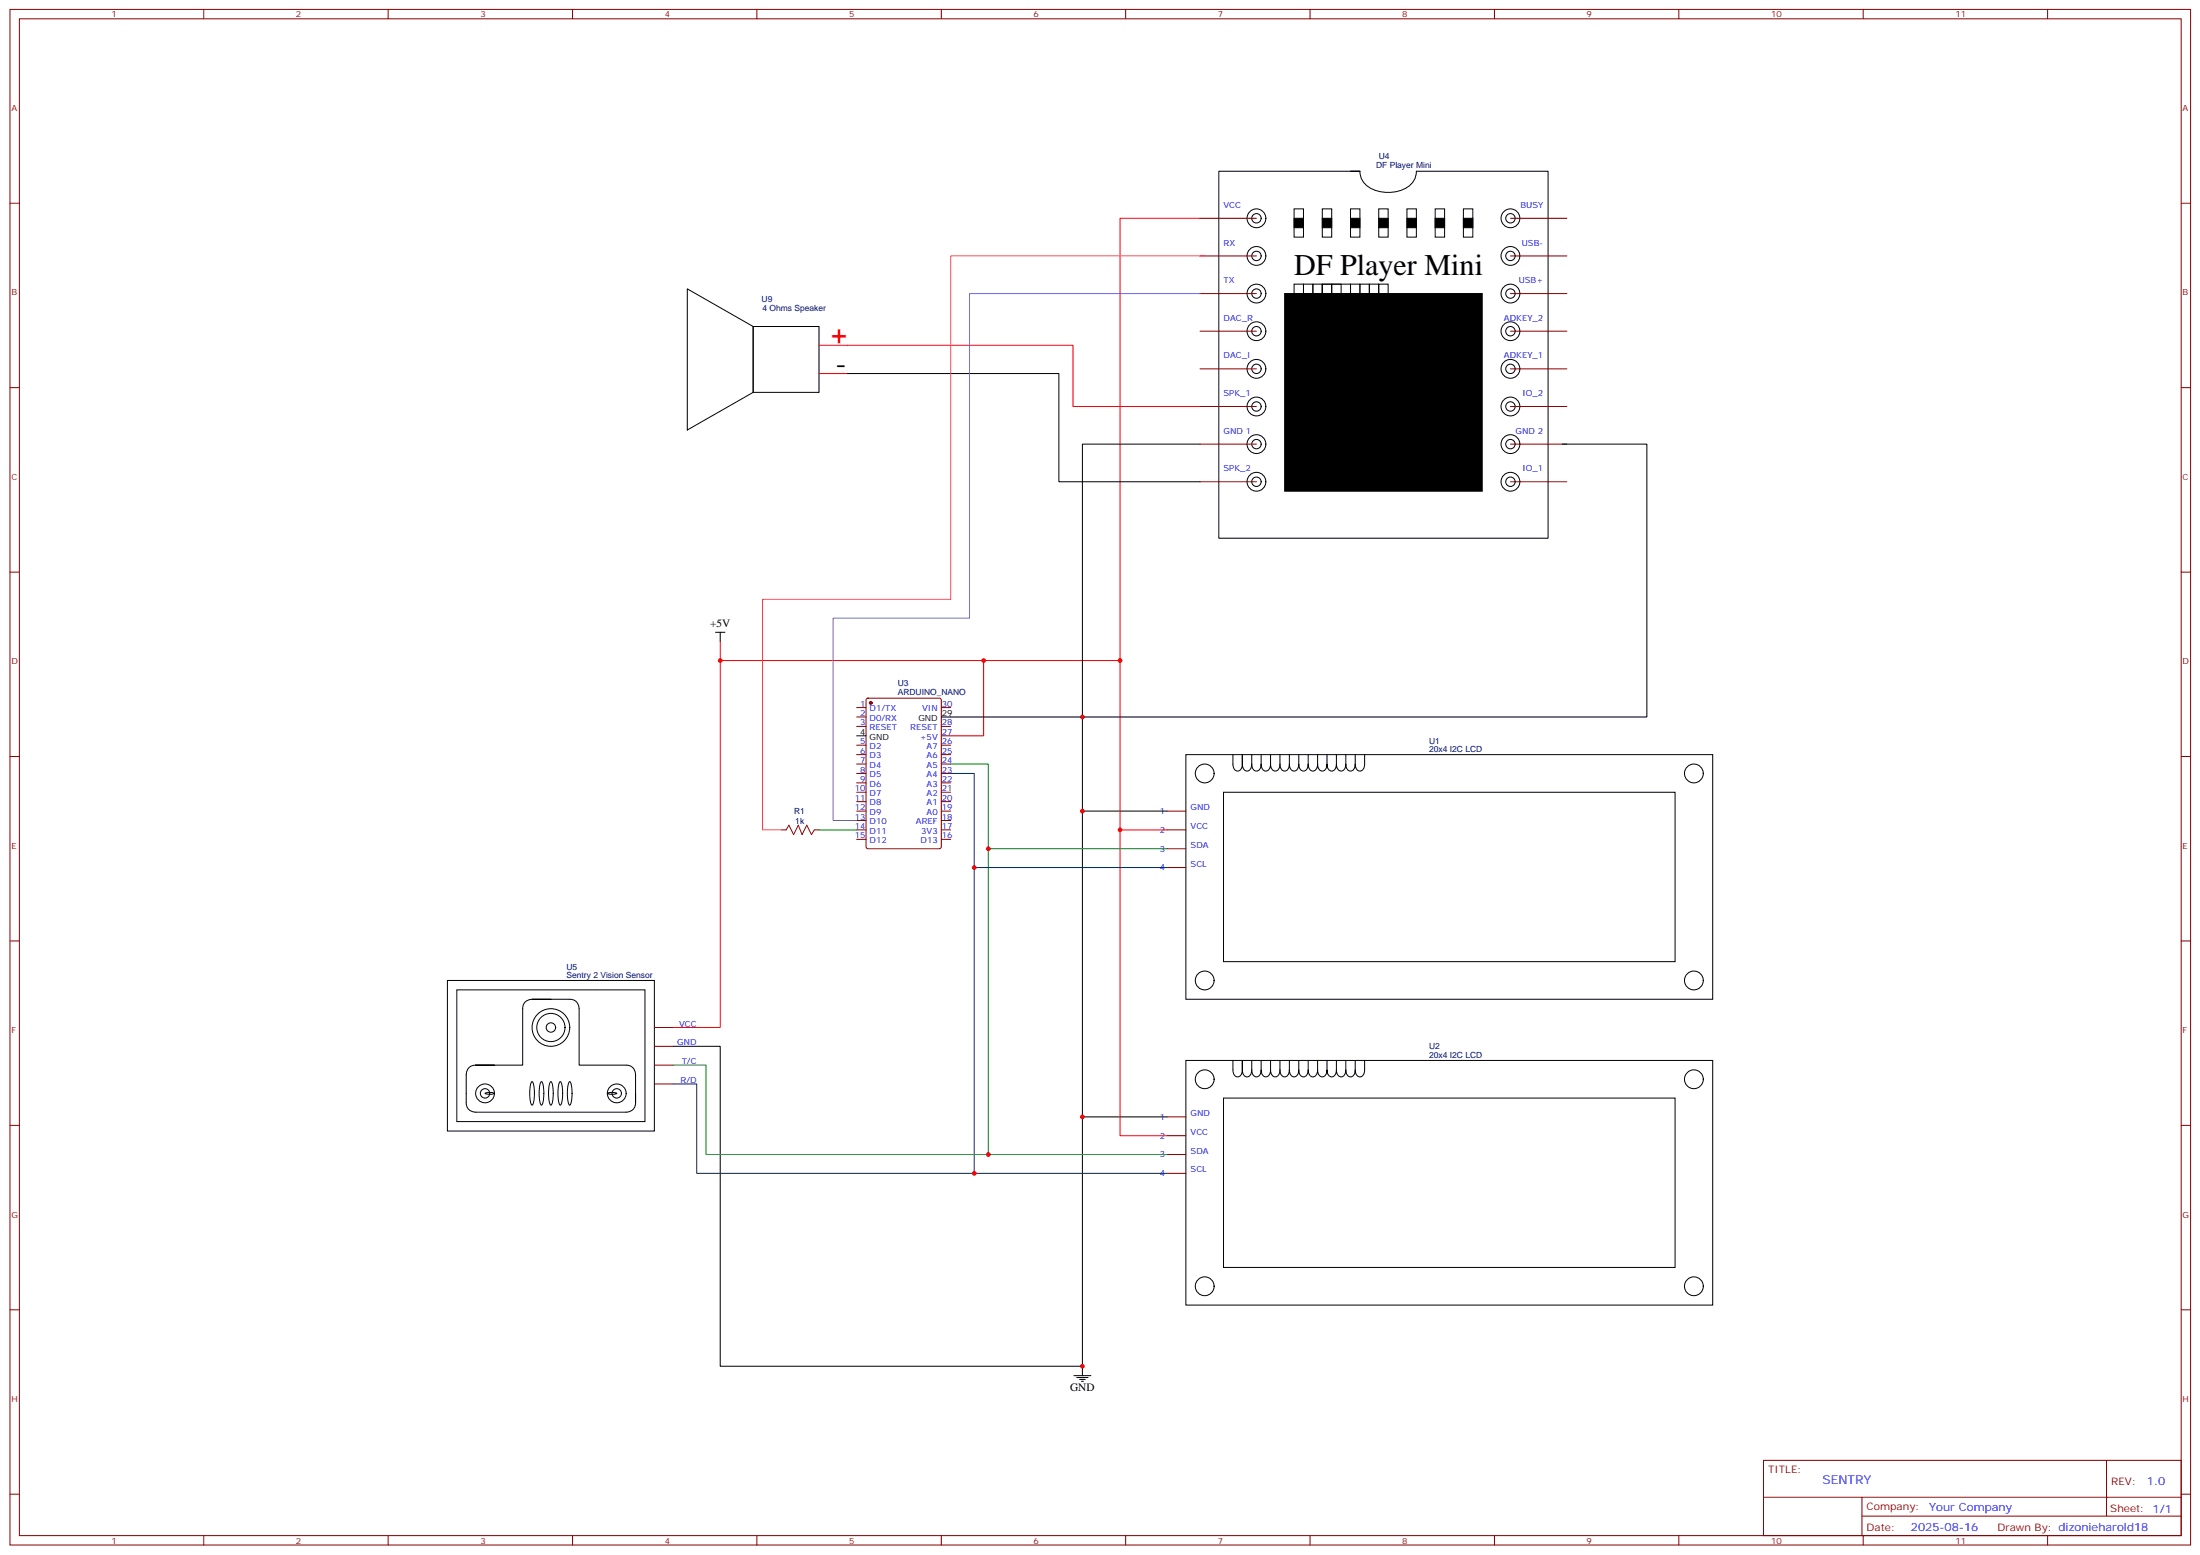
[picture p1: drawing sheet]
<svg xmlns="http://www.w3.org/2000/svg" width="825mm" height="583mm" viewBox="0 0 825 583" stroke-linecap="round" stroke-linejoin="round" font-family="sans-serif">
<g fill="none" stroke="#870000" stroke-width=".38">
<path d="M3.7 3.5h817.8v575.8h-817.8zM7.3 7.1h810.7v568.6h-810.7zM76.4 3.5v3.6M145.6 3.5v3.6M214.7 3.5v3.6M283.8 3.5v3.6M353 3.5v3.6M422.1 3.5v3.6M491.3 3.5v3.6M560.4 3.5v3.6M629.6 3.5v3.6M698.7 3.5v3.6"/>
<path d="M767.9 3.5v3.6M3.7 76.2h3.6M818 76.2h3.5M450 81.8h21.2M450 96h21.2M566.4 81.8h21.2M566.4 96h21.2M450 110.1h21.2M566.4 110.1h21.2M450 124.2h21.2M450 138.3h21.2M566.4 124.2h21.2"/>
<path d="M566.4 138.3h21.2M3.7 145.3h3.6M450 152.4h21.2M566.4 152.4h21.2M818 145.3h3.5M450 166.5h21.2M566.4 166.5h21.2M450 180.6h21.2M566.4 180.6h21.2M3.7 214.5h3.6M818 214.5h3.5M321.2 265.3h3.6"/>
<path d="M321.2 268.8h3.6M321.2 272.3h3.6M321.2 279.4h3.6M325 262l.5-.2h26.8l.6 .4 .1 55.3-.5 .7h-27l-.7-.5v-55.2zM353 265.3h3.5M353 272.3h3.5M353 279.4h3.5M353 275.9h3.5M3.7 283.6h3.6M321.2 282.9h3.6M321.2 286.5h3.6M321.2 290h3.6"/>
<path d="M321.2 293.5h3.6M321.2 297h3.6M353 282.9h3.5M353 286.5h3.5M353 290h3.5M353 293.5h3.5M353 297h3.5M818 283.6h3.5M293 311.1h1.8M305.4 311.1h1.7M321.2 304.1h3.6M321.2 311.1h3.6"/>
<path d="M321.2 300.6h3.6M321.2 307.6h3.6M321.2 314.7h3.6M353 304.1h3.5M353 311.1h3.5M353 300.6h3.5M353 307.6h3.5M353 314.7h3.5M437.7 304.1h7M437.7 311.1h7M437.7 318.2h7M437.7 325.3h7"/>
<path d="M3.7 352.8h3.6M818 352.8h3.5M245.4 385.2h7M245.4 392.3h7M245.4 399.3h7M245.4 406.4h7M437.7 418.7h7M3.7 421.9h3.6M437.7 425.8h7M437.7 432.9h7M437.7 439.9h7M818 421.9h3.5"/>
<path d="M3.7 491.1h3.6M818 491.1h3.5M661.3 547.5h156.7v28.2h-156.7zM789.9 547.5l.1 20.9M3.7 560.2h3.6M76.4 575.7v3.6M145.6 575.7v3.6M214.7 575.7v3.6M283.8 575.7v3.6M353 575.7v3.6M422.1 575.7v3.6M491.3 575.7v3.6"/>
<path d="M560.4 575.7v3.6M629.6 575.7v3.6M661.4 561.4h156.4M698.2 568.4h119.6M698.2 561.4v14.1M698.7 575.7v3.6M767.9 575.7v3.6M818 560.2h3.5"/>
</g>
<g fill="none" stroke="#000" stroke-width=".38">
<path d="M485.3 78.3h3.5v10.6h-3.5zM495.9 78.3h3.5v10.6h-3.5zM506.4 78.3h3.6v10.6h-3.6zM506.4 64.2h3.6h-52.9v137.6h123.4v-137.6h-49.4a8.2 8.2 0 0 1-7.4 7.6 12.9 12.9 0 0 1-12.4-3.5l-1.2-2.6-.1-1.5M517 78.3h3.6v10.6h-3.6zM527.6 78.3h3.5v10.6h-3.5zM538.2 78.3h3.5v10.6h-3.5zM548.8 78.3h3.5v10.6h-3.5zM257.7 108.3l24.7 14.1v24.7l-24.7 14.1zM485.3 106.5h3.5v3.6h-3.5zM488.8 106.5h3.5v3.6h-3.5zM492.3 106.5h3.6v3.6h-3.6z"/>
<path d="M495.9 106.5h3.5v3.6h-3.5zM495.9 106.5h7v3.6h-7zM499.4 106.5h7v3.6h-7zM506.4 106.5h3.6v3.6h-3.6zM510 106.5h3.5v3.6h-3.5zM513.5 106.5h3.5v3.6h-3.5zM517 106.5h3.6v3.6h-3.6zM282.4 122.4h24.7v24.7h-24.7zM317.7 140.1h79.4v40.5h52.9M450 166.5h-44.1v102.3h211.7v-102.3h-31.8M268.3 237.1h3.6M270.1 237.1v3.5"/>
<path d="M321.2 275.9h3.6M353 268.8h52.9v35.3M444.7 282.9h197.6v91.7h-197.6zM458.8 297h169.4v63.5h-169.4zM462.4 282.9a6.5 6.5 0 0 0 .7 5.8 1.62 1.62 0 0 0 1.8 .2 1.62 1.62 0 0 0 .9-1.5l.1-.9a1.88 1.88 0 0 0 .6 2.1 1.88 1.88 0 0 0 2.1 .1l.7-1.3 .1-.9M465.9 282.9v3.6v-3.6M469.4 286.5a1.88 1.88 0 0 0 .6 2.1 1.88 1.88 0 0 0 2.2 .1l.6-1.3 .1-.9a1.88 1.88 0 0 0 .6 2.1 1.88 1.88 0 0 0 2.2 .1l.7-1.3 .1-.9a1.88 1.88 0 0 0 .6 2.1 1.88 1.88 0 0 0 2.1 .1l.7-1.3 .1-.9M469.4 282.9v3.6M472.9 282.9v3.6M476.5 282.9v3.6M480 282.9v3.6M483.5 282.9v3.6"/>
<path d="M487 282.9v3.6M490.6 282.9v3.6M494.1 282.9v3.6M497.6 282.9v3.6M501.2 282.9v3.6M504.7 282.9v3.6M508.2 282.9v3.6M511.7 282.9a6.5 6.5 0 0 1-.7 5.8 1.62 1.62 0 0 1-1.8 .2 1.62 1.62 0 0 1-.9-1.5l-.1-.9a1.88 1.88 0 0 1-.6 2.1 1.88 1.88 0 0 1-2.2 .1l-.6-1.3-.1-.9a1.88 1.88 0 0 1-.6 2.1 1.88 1.88 0 0 1-2.2 .1l-.6-1.3-.1-.9a1.88 1.88 0 0 1-.6 2.1 1.88 1.88 0 0 1-2.2 .1l-.7-1.3-.1-.9a1.88 1.88 0 0 1-.6 2.1 1.88 1.88 0 0 1-2.1 .1l-.7-1.3-.1-.9a1.88 1.88 0 0 1-.6 2.1 1.88 1.88 0 0 1-2.2 .1l-.6-1.3-.1-.9a1.88 1.88 0 0 1-.6 2.1 1.88 1.88 0 0 1-2.2 .1l-.7-1.3-.1-.9a1.88 1.88 0 0 1-.5 2.1 1.88 1.88 0 0 1-2.2 .1l-.7-1.3-.1-.9a1.88 1.88 0 0 1-.6 2.1 1.88 1.88 0 0 1-2.1 .1l-.7-1.3-.1-.9M437.7 304.1h-31.8v208.1h-135.8v-119.9h-17.7M167.8 367.6h77.6v56.4h-77.6zM171.3 371.1h70.6v49.4h-70.6zM199.5 374.6a3.5 3.5 0 0 0-3.5 3.6v21.1h-17.6h7"/>
<path d="M206.6 374.6h-7.1h14.1a3.5 3.5 0 0 1 3.6 3.6v21.1h17.6a3.5 3.5 0 0 1 3.5 3.6v7M178.4 399.3a3.5 3.5 0 0 0-3.6 3.6v10.6a3.5 3.5 0 0 0 3.6 3.5h56.4a3.5 3.5 0 0 0 3.5-3.5M444.7 397.6h197.6v91.7h-197.6zM462.4 397.6a6.5 6.5 0 0 0 .7 5.7 1.62 1.62 0 0 0 1.8 .3 1.62 1.62 0 0 0 .9-1.5l.1-1a1.88 1.88 0 0 0 .6 2.1 1.88 1.88 0 0 0 2.1 .1l.7-1.2 .1-1M465.9 397.6v3.5v-3.5M469.4 397.6v3.5M472.9 397.6v3.5M476.5 397.6v3.5M480 397.6v3.5M483.5 397.6v3.5M487 397.6v3.5M490.6 397.6v3.5"/>
<path d="M494.1 397.6v3.5M497.6 397.6v3.5M501.2 397.6v3.5M504.7 397.6v3.5M508.2 397.6v3.5M511.7 397.6a6.5 6.5 0 0 1-.7 5.7 1.62 1.62 0 0 1-1.8 .3 1.62 1.62 0 0 1-.9-1.5l-.1-1a1.88 1.88 0 0 1-.6 2.1 1.88 1.88 0 0 1-2.2 .1l-.6-1.2-.1-1a1.88 1.88 0 0 1-.6 2.1 1.88 1.88 0 0 1-2.2 .1l-.6-1.2-.1-1a1.88 1.88 0 0 1-.6 2.1 1.88 1.88 0 0 1-2.2 .1l-.7-1.2-.1-1a1.88 1.88 0 0 1-.6 2.1 1.88 1.88 0 0 1-2.1 .1l-.7-1.2-.1-1a1.88 1.88 0 0 1-.6 2.1 1.88 1.88 0 0 1-2.2 .1l-.6-1.2-.1-1a1.88 1.88 0 0 1-.6 2.1 1.88 1.88 0 0 1-2.2 .1l-.7-1.2-.1-1a1.88 1.88 0 0 1-.5 2.1 1.88 1.88 0 0 1-2.2 .1l-.7-1.2-.1-1a1.88 1.88 0 0 1-.6 2.1 1.88 1.88 0 0 1-2.1 .1l-.7-1.2-.1-1M182 409.8l.6-.2a2.59 2.59 0 0 1 2.7 .4l-.6 .2a2.59 2.59 0 0 1-2.7-.4zM199.3 405.6l.2-.1a11.3 11.3 0 0 1 .6 7.9l-.6 .9a11.3 11.3 0 0 1-.5-7.8zM202.9 405.6l.2-.1a11.3 11.3 0 0 1 .5 7.9l-.5 .9a11.3 11.3 0 0 1-.6-7.8zM206.4 405.6l.2-.1a11.3 11.3 0 0 1 .5 7.9l-.5 .9a11.3 11.3 0 0 1-.6-7.8zM209.9 405.6l.2-.1a11.3 11.3 0 0 1 .6 7.9l-.6 .9a11.3 11.3 0 0 1-.5-7.8zM213.4 405.6l.2-.1a11.3 11.3 0 0 1 .6 7.9l-.6 .9a11.3 11.3 0 0 1-.5-7.8z"/>
<path d="M227.8 409.8l.7-.2a2.59 2.59 0 0 1 2.7 .4l-.6 .2a2.59 2.59 0 0 1-2.8-.4zM238.3 409.9v3.6v-3.6M405.9 418.7h31.8M458.8 411.7h169.4v63.5h-169.4zM469.4 401.1a1.88 1.88 0 0 0 .6 2.1 1.88 1.88 0 0 0 2.2 .1l.6-1.2 .1-1a1.88 1.88 0 0 0 .6 2.1 1.88 1.88 0 0 0 2.2 .1l.7-1.2 .1-1a1.88 1.88 0 0 0 .6 2.1 1.88 1.88 0 0 0 2.1 .1l.7-1.2 .1-1M402.7 515.8h6.4M403.8 516.5h4.2M404.8 517.2h2.2M405.6 517.9h.7M405.9 512.2v3.6"/>
<circle cx="471.2" cy="81.8" r="3.5"/>
<circle cx="471.2" cy="96" r="3.5"/>
<circle cx="471.2" cy="96" r="1.76"/>
<circle cx="471.2" cy="81.8" r="1.76"/>
<circle cx="566.4" cy="81.8" r="3.5"/>
<circle cx="566.4" cy="96" r="3.5"/>
<circle cx="566.4" cy="81.8" r="1.76"/>
<circle cx="566.4" cy="96" r="1.76"/>
<circle cx="471.2" cy="110.1" r="3.5"/>
<circle cx="471.2" cy="110.1" r="1.76"/>
<circle cx="566.4" cy="110.1" r="3.5"/>
<circle cx="566.4" cy="110.1" r="1.76"/>
<circle cx="471.2" cy="138.3" r="3.5"/>
<circle cx="471.2" cy="124.2" r="3.5"/>
<circle cx="471.2" cy="124.2" r="1.76"/>
<circle cx="471.2" cy="138.3" r="1.76"/>
<circle cx="566.4" cy="138.3" r="3.5"/>
<circle cx="566.4" cy="124.2" r="3.5"/>
<circle cx="566.4" cy="138.3" r="1.76"/>
<circle cx="566.4" cy="124.2" r="1.76"/>
<circle cx="471.2" cy="152.4" r="3.5"/>
<circle cx="471.2" cy="152.4" r="1.76"/>
<circle cx="566.4" cy="152.4" r="3.5"/>
<circle cx="566.4" cy="152.4" r="1.76"/>
<circle cx="471.2" cy="166.5" r="3.5"/>
<circle cx="471.2" cy="166.5" r="1.76"/>
<circle cx="566.4" cy="166.5" r="3.5"/>
<circle cx="566.4" cy="166.5" r="1.76"/>
<circle cx="471.2" cy="180.6" r="3.5"/>
<circle cx="471.2" cy="180.6" r="1.76"/>
<circle cx="566.4" cy="180.6" r="3.5"/>
<circle cx="566.4" cy="180.6" r="1.76"/>
<circle cx="451.8" cy="290" r="3.5"/>
<circle cx="635.2" cy="290" r="3.5"/>
<circle cx="451.8" cy="367.6" r="3.5"/>
<circle cx="635.2" cy="367.6" r="3.5"/>
<circle cx="206.6" cy="385.2" r="7.1"/>
<circle cx="206.6" cy="385.2" r="1.76"/>
<circle cx="206.6" cy="385.2" r="5.3"/>
<circle cx="181.9" cy="409.9" r="3.5"/>
<circle cx="181.9" cy="409.9" r="1.76"/>
<circle cx="231.3" cy="409.9" r="3.5"/>
<circle cx="231.3" cy="409.9" r="1.76"/>
<circle cx="451.8" cy="404.6" r="3.5"/>
<circle cx="635.2" cy="404.6" r="3.5"/>
<circle cx="451.8" cy="482.2" r="3.5"/>
<circle cx="635.2" cy="482.2" r="3.5"/>
</g>
<circle cx="326.5" cy="263.5" r=".53" fill="#870000" stroke="#870000" stroke-width=".38"/>
<path d="M450 81.8h-30v165.8M307.1 129.5h95.3v22.9h47.6M307.1 140.1h10.6M270.1 240.6v7h98.8v28.3h-12.4M270.1 247.6v137.6h-17.7M368.9 247.6h51.1v63.5M437.7 311.1h-17.7v114.7h17.7" fill="none" stroke="#f00" stroke-width=".38"/>
<path d="M356.5 286.5h14.1v31.7h67.1M370.6 318.2v114.7h67.1M252.4 399.3h12.4v33.6h105.8" fill="none" stroke="#090" stroke-width=".38"/>
<path d="M356.5 290h8.8v35.3h72.4M365.3 325.3v114.6h72.4M252.4 406.4h8.9v33.5h104" fill="none" stroke="#036" stroke-width=".38"/>
<path d="M485.3 81.8h3.5v3.6h-3.5zM495.9 81.8h3.5v3.6h-3.5zM506.4 81.8h3.6v3.6h-3.6zM517 81.8h3.6v3.6h-3.6zM527.6 81.8h3.5v3.6h-3.5zM538.2 81.8h3.5v3.6h-3.5zM548.8 81.8h3.5v3.6h-3.5zM481.8 110.1h74v74h-74z" fill="#000" stroke="#000" stroke-width=".38"/>
<path d="M294.8 311.1l1-1.7 1.8 3.5 1.8-3.5 1.4 3.5 1.7-3.5 1.8 3.5 1.1-1.8" fill="none" stroke="#a10000" stroke-width=".38"/>
<path d="M450 110.1h-86.4v121.7h-51.2v75.8h8.8" fill="none" stroke="#93c" stroke-width=".38"/>
<path d="M307.1 311.1h14.1" fill="none" stroke="#008700" stroke-width=".38"/>
<path d="M451.8 96h-95.3v128.7h-70.5v86.4h7" fill="none" stroke="#f36" stroke-width=".38"/>
<g fill="#c00">
<circle cx="270.1" cy="247.6" r=".88"/>
<circle cx="405.9" cy="512.2" r=".88"/>
<circle cx="405.9" cy="418.7" r=".88"/>
<circle cx="368.9" cy="247.6" r=".88"/>
<circle cx="420" cy="311.1" r=".88"/>
<circle cx="370.6" cy="318.2" r=".88"/>
<circle cx="365.3" cy="325.3" r=".88"/>
<circle cx="365.3" cy="439.9" r=".88"/>
<circle cx="370.6" cy="432.9" r=".88"/>
<circle cx="405.9" cy="304.1" r=".88"/>
<circle cx="420" cy="247.6" r=".88"/>
<circle cx="405.9" cy="268.8" r=".88"/>
</g>
<text font-size="11.3" x="485.3" y="103">DF Player Mini</text>
<text font-size="10.2" fill="#f00" x="311.7" y="129.1">+</text>
<text font-size="10.2" x="313.1" y="139.7">-</text>
<text font-size="4.6" fill="#00f" x="683.4" y="556.5">SENTRY</text>
<g font-size="4.2">
<text x="266.3" y="234.9">+5V</text>
<text x="401.3" y="521.4">GND</text>
</g>
<g font-size="4.2" fill="#00f">
<text x="805.1" y="556.8">1.0</text>
<text x="723.5" y="566.3">Your Company</text>
<text x="716.6" y="574.1">2025-08-16</text>
</g>
<g font-size="3.9" fill="#800">
<text x="663.1" y="552.1">TITLE:</text>
<text x="791.7" y="556.8">REV:</text>
<text x="700" y="566.3">Company:</text>
<text x="791.4" y="566.9">Sheet: 1/1</text>
<text x="700" y="574">Date:</text>
<text x="749" y="574.1">Drawn By: dizonieharold18</text>
</g>
<g font-size="3.2" fill="#800">
<text x="41.8" y="6.5">1</text>
<text x="111" y="6.5">2</text>
<text x="180.1" y="6.5">3</text>
<text x="249.3" y="6.5">4</text>
<text x="318.4" y="6.5">5</text>
<text x="387.6" y="6.5">6</text>
<text x="456.7" y="6.5">7</text>
<text x="525.9" y="6.5">8</text>
<text x="595" y="6.5">9</text>
<text x="664.1" y="6.5">10</text>
<text x="733.3" y="6.5">11</text>
<text x="4.3" y="41.6">A</text>
<text x="818.5" y="41.6">A</text>
<text x="4.3" y="110.8">B</text>
<text x="818.5" y="110.8">B</text>
<text x="4.3" y="179.9">C</text>
<text x="818.5" y="179.9">C</text>
<text x="4.3" y="249.1">D</text>
<text x="818.5" y="249.1">D</text>
<text x="4.3" y="318.2">E</text>
<text x="818.5" y="318.2">E</text>
<text x="4.3" y="387.3">F</text>
<text x="818.5" y="387.3">F</text>
<text x="4.3" y="456.5">G</text>
<text x="818.5" y="456.5">G</text>
<text x="4.3" y="525.6">H</text>
<text x="818.5" y="525.6">H</text>
<text x="41.8" y="578.7">1</text>
<text x="111" y="578.7">2</text>
<text x="180.1" y="578.7">3</text>
<text x="249.3" y="578.7">4</text>
<text x="318.4" y="578.7">5</text>
<text x="387.6" y="578.7">6</text>
<text x="456.7" y="578.7">7</text>
<text x="525.9" y="578.7">8</text>
<text x="595" y="578.7">9</text>
<text x="664.1" y="578.7">10</text>
<text x="733.3" y="578.7">11</text>
</g>
<g font-size="3.2" fill="#000080">
<text x="517.1" y="59.6">U4</text>
<text x="516" y="63.1">DF Player Mini</text>
<text x="285.6" y="113">U9</text>
<text x="285.9" y="116.6">4 Ohms Speaker</text>
<text x="336.6" y="257.3">U3</text>
<text x="336.6" y="260.6">ARDUINO_NANO</text>
<text x="535.9" y="281.9">20x4 I2C LCD</text>
<text x="535.9" y="278.8">U1</text>
<text x="297.8" y="305.1">R1</text>
<text x="298.2" y="308.8">1k</text>
<text x="212.4" y="363.5">U5</text>
<text x="212.4" y="366.5">Sentry 2 Vision Sensor</text>
<text x="535.9" y="393.5">U2</text>
<text x="535.9" y="396.5">20x4 I2C LCD</text>
</g>
<g font-size="3.2" fill="#00f">
<text x="458.8" y="78">VCC</text>
<text x="570.1" y="78">BUSY</text>
<text x="458.8" y="92.1">RX</text>
<text x="570.7" y="92.1">USB-</text>
<text x="458.8" y="106.2">TX</text>
<text x="569.5" y="106.2">USB+</text>
<text x="458.8" y="120.3">DAC_R</text>
<text x="564" y="120.3">ADKEY_2</text>
<text x="458.8" y="134.4">DAC_I</text>
<text x="564" y="134.4">ADKEY_1</text>
<text x="458.8" y="148.5">SPK_1</text>
<text x="570.9" y="148.5">IO_2</text>
<text x="458.8" y="162.6">GND 1</text>
<text x="568.4" y="162.6">GND 2</text>
<text x="458.8" y="176.7">SPK_2</text>
<text x="570.9" y="176.7">IO_1</text>
<text x="322.6" y="264.9">1</text>
<text x="322.6" y="268.5">2</text>
<text x="326.1" y="266.7">D1/TX</text>
<text x="345.8" y="266.7">VIN</text>
<text x="353.2" y="264.9">30</text>
<text x="322.6" y="272">3</text>
<text x="326.1" y="270.2">D0/RX</text>
<text x="326.1" y="273.8">RESET</text>
<text x="341.3" y="273.8">RESET</text>
<text x="353.2" y="275.5">27</text>
<text x="353.2" y="272">28</text>
<text x="322.6" y="279">5</text>
<text x="326.1" y="280.8">D2</text>
<text x="344.9" y="277.3">+5V</text>
<text x="347.5" y="280.8">A7</text>
<text x="353.2" y="279">26</text>
<text x="322.6" y="282.6">6</text>
<text x="322.6" y="286.1">7</text>
<text x="326.1" y="284.3">D3</text>
<text x="326.1" y="287.9">D4</text>
<text x="347.5" y="287.9">A5</text>
<text x="347.5" y="284.3">A6</text>
<text x="353.2" y="286.1">24</text>
<text x="353.2" y="282.6">25</text>
<text x="322.6" y="289.6">8</text>
<text x="322.6" y="293.2">9</text>
<text x="326.1" y="291.4">D5</text>
<text x="347.5" y="291.4">A4</text>
<text x="353.2" y="293.2">22</text>
<text x="353.2" y="289.6">23</text>
<text x="320.6" y="296.7">10</text>
<text x="326.1" y="294.9">D6</text>
<text x="326.1" y="298.4">D7</text>
<text x="347.5" y="298.4">A2</text>
<text x="347.5" y="294.9">A3</text>
<text x="353.2" y="296.7">21</text>
<text x="320.6" y="300.2">11</text>
<text x="320.6" y="303.7">12</text>
<text x="326.1" y="302">D8</text>
<text x="326.1" y="305.5">D9</text>
<text x="347.5" y="305.5">A0</text>
<text x="347.5" y="302">A1</text>
<text x="353.2" y="303.7">19</text>
<text x="353.2" y="300.2">20</text>
<text x="434.9" y="305.2">1</text>
<text x="446.5" y="303.7">GND</text>
<text x="320.6" y="307.3">13</text>
<text x="320.6" y="310.8">14</text>
<text x="326.1" y="309">D10</text>
<text x="343.5" y="309">AREF</text>
<text x="353.2" y="310.8">17</text>
<text x="353.2" y="307.3">18</text>
<text x="446.5" y="310.8">VCC</text>
<text x="320.6" y="314.3">15</text>
<text x="326.1" y="312.6">D11</text>
<text x="326.1" y="316.1">D12</text>
<text x="345.2" y="316.1">D13</text>
<text x="345.5" y="312.6">3V3</text>
<text x="353.2" y="314.3">16</text>
<text x="434.9" y="312.2">2</text>
<text x="446.5" y="317.9">SDA</text>
<text x="434.9" y="319.3">3</text>
<text x="434.9" y="326.3">4</text>
<text x="446.5" y="324.9">SCL</text>
<text x="254.7" y="384.9">VCC</text>
<text x="254" y="391.9">GND</text>
<text x="255.7" y="399">T/C</text>
<text x="255.2" y="406">R/D</text>
<text x="434.9" y="419.8">1</text>
<text x="446.5" y="418.4">GND</text>
<text x="446.5" y="425.4">VCC</text>
<text x="434.9" y="426.9">2</text>
<text x="434.9" y="433.9">3</text>
<text x="446.5" y="432.5">SDA</text>
<text x="434.9" y="441">4</text>
<text x="446.5" y="439.6">SCL</text>
</g>
<g font-size="3.2">
<text x="353.2" y="268.5">29</text>
<text x="322.6" y="275.5">4</text>
<text x="344.4" y="270.2">GND</text>
<text x="326.1" y="277.3">GND</text>
</g>
</svg>
